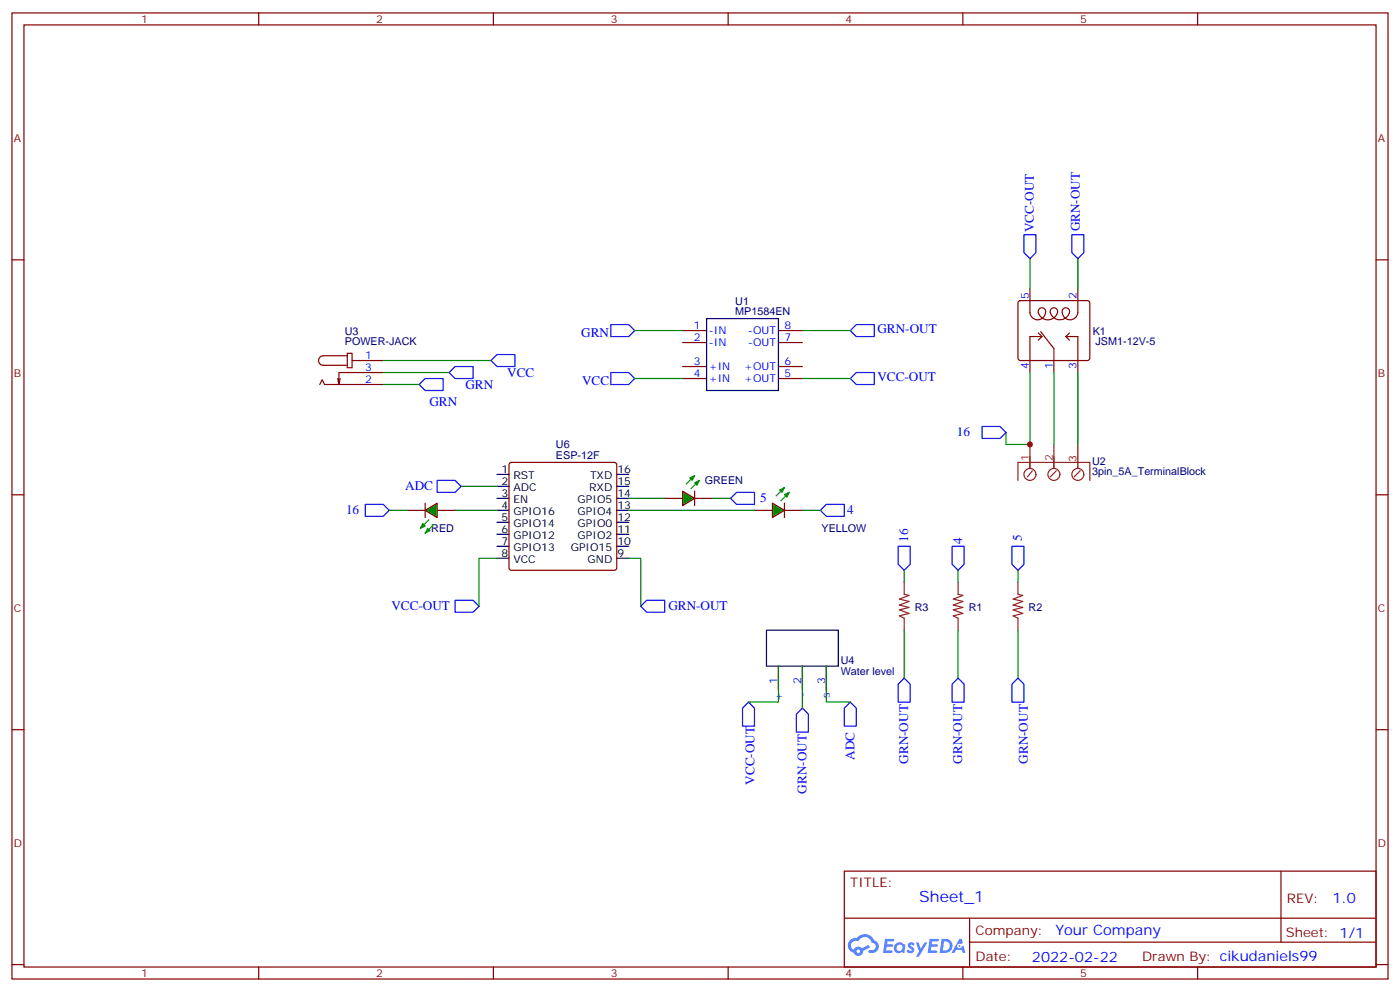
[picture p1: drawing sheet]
<svg xmlns="http://www.w3.org/2000/svg" width="412mm" height="292mm" viewBox="0 0 412 292" stroke-linecap="round" stroke-linejoin="round" font-family="sans-serif">
<g fill="none" stroke="#870000" stroke-width=".35">
<path d="M3.5 3.8h405.4v284.3h-405.4zM7.1 7.3h398.2v277.3h-398.2zM76.2 3.8v3.5M145.3 3.8v3.5M214.5 3.8v3.5M283.6 3.8v3.5M352.8 3.8v3.5M3.5 76.5h3.6M405.3 76.5h3.6M3.5 145.6h3.6M405.3 145.6h3.6M3.5 214.8h3.6"/>
<path d="M405.3 214.8h3.6M248.7 256.4h156.6v28.2h-156.6zM377.3 256.4v20.9M248.7 270.2h156.5M285.6 277.3h119.6M285.6 270.2v14.2M3.5 283.9h3.6M76.2 284.6v3.5M145.3 284.6v3.5M214.5 284.6v3.5M283.6 284.6v3.5M352.8 284.6v3.5"/>
<path d="M405.3 283.9h3.6"/>
</g>
<g fill="#5487ff">
<path d="M267.7 277.6a1.22 1.22 0 0 1 1.7 .2l-.4 .6a.47 .47 0 0 0-.3-.4 .47 .47 0 0 0-.5 .2l.1 .2a1.14 1.14 0 0 1 .8 1.8 1.14 1.14 0 0 1-1.9 0l-.2-.2 .5-.6 .7 .5a.29 .29 0 0 0 .3-.3 .29 .29 0 0 0-.2-.3 1.04 1.04 0 0 1-.6-1.7z"/>
<path d="M260.7 276.3h2.4l.3 .2-.2 .5-1.8 .1-.1 .8h1.5l.3 .4-.3 .4h-1.6l-.2 1.1h1.7l.2 .3-.2 .3-2.6 .1z"/>
<path d="M273.8 276.3h2.4l.3 .2-.1 .5-1.8 .1-.2 .8h1.6l.3 .4-.4 .4h-1.6l-.1 1.1h1.7l.2 .3-.2 .3-2.6 .1z"/>
<path d="M282.6 276.3h.7l.3 1.3-.6 .3a.69 .69 0 0 0-1 .3 .69 .69 0 0 0 .4 .9 .69 .69 0 0 0 .9-.6l.5-.2 .6 2.2h-.8l-.2-.9h-1.8l-.5 .9h-.8z"/>
<path d="M269.8 277.4h.8l.6 1.8 1.1-1.8h.9l-2.6 4.2h-.8l.9-1.5z"/>
<path d="M277.4 276.3l-.6 4.2h1.3a2.11 2.11 0 0 0 2.5-2.1 2.11 2.11 0 0 0-2.5-2.1zM278.1 277.1a1.39 1.39 0 0 1 1.7 1.4 1.39 1.39 0 0 1-1.8 1.3h-.3z"/>
<path d="M263.7 277.9a1.54 1.54 0 0 0-.1 2.2 1.54 1.54 0 0 0 2.2 .1l.6 .3 .3-2.3-.2-.3h-.4a1.49 1.49 0 0 0-2.4 0zM264 278.9a.94 .94 0 0 1 1.8 0 .94 .94 0 0 1-1.8 0z"/>
<path d="M250.4 276.7a2.18 2.18 0 0 0 1.1 3.7 1.44 1.44 0 0 0 1.6 .9 1.44 1.44 0 0 0 1.2-1.4l2-1.1-.5-.7-1.9 1a1.47 1.47 0 0 0-2.4 .4 1.39 1.39 0 0 1-.7-1.9 1.39 1.39 0 0 1 2-.5 2.12 2.12 0 0 1 2.2-1.3 2.12 2.12 0 0 1 1.9 1.7 1.14 1.14 0 0 1 1.1 1.4 1.14 1.14 0 0 1-1.7 .7 .43 .43 0 0 0-.5 .4 .43 .43 0 0 0 .4 .5 1.98 1.98 0 0 0 2.5-1.2 1.98 1.98 0 0 0-1.2-2.6 3.1 3.1 0 0 0-5.3-.6l-.9 .1zM252.3 280a.55 .55 0 0 1 1.1 0 .55 .55 0 0 1-1.1 0z"/>
<circle cx="282.6" cy="278.4" r=".26"/>
</g>
<path d="M195.8 146.7h5.3M204.6 146.7h5.3" fill="none" stroke="#870000" stroke-width=".35"/>
<path d="M201.1 144.6l3.5 2.1-3.5 2.1z" fill="#0c0" stroke="#870000" stroke-width=".35"/>
<path d="M204.6 140l-2.5 2.5M206 141.4l-2.4 2.5" fill="none" stroke="#0c0" stroke-width=".35"/>
<g fill="#0c0" stroke="#0c0" stroke-width=".35">
<path d="M204.6 142.1l1.4-.7-.7 1.4z"/>
<path d="M203.2 140.7l1.4-.7-.7 1.4z"/>
</g>
<path d="M204.6 144.6v4.2M222.2 150.2h5.3M231.1 150.2h5.3" fill="none" stroke="#870000" stroke-width=".35"/>
<path d="M227.5 148.1l3.6 2.1-3.6 2.1z" fill="#0c0" stroke="#870000" stroke-width=".35"/>
<path d="M231.1 143.5l-2.5 2.5M232.5 144.9l-2.5 2.5" fill="none" stroke="#0c0" stroke-width=".35"/>
<g fill="#0c0" stroke="#0c0" stroke-width=".35">
<path d="M231.1 145.6l1.4-.7-.7 1.4z"/>
<path d="M229.7 144.2l1.4-.7-.7 1.4z"/>
</g>
<path d="M119.9 150.2h5.3M128.8 150.2h5.3M231.1 148.1v4.2" fill="none" stroke="#870000" stroke-width=".35"/>
<path d="M282.2 171.4v3.5l1.4 .4-2.8 1 2.8 .7-2.8 1.1 2.8 .7-2.8 .7 2.8 1.1-2.8 .7 1.4 .7v3.5" fill="none" stroke="#8c2424" stroke-width=".35"/>
<path d="M125.2 150.2l3.6-2.1v4.2z" fill="#0c0" stroke="#870000" stroke-width=".35"/>
<path d="M126.3 153l-2.5 2.5M127.7 154.4l-2.5 2.5" fill="none" stroke="#0c0" stroke-width=".35"/>
<g fill="#0c0" stroke="#0c0" stroke-width=".35">
<path d="M124.5 154.1l.7 .7-1.4 .7z"/>
<path d="M125.9 155.5l.7 .7-1.4 .7z"/>
</g>
<g fill="none" stroke="#870000" stroke-width=".35">
<path d="M201.1 97.3h7M229.3 97.3h7.1M300.1 88.7l.5-.2h19.7l.5 .2 .2 .5v16.2l-.2 .5-.5 .2h-19.7l-.5-.2-.2-.5v-16.2zM303.4 84.9v7.1a2.29 2.29 0 0 0 2.8 2.1 2.29 2.29 0 0 0 1.6-3 1.14 1.14 0 0 0-1.6-.3 1.14 1.14 0 0 0-.2 1.7 2.86 2.86 0 0 0 3.2 1.6 2.86 2.86 0 0 0 2.3-2.7 1.13 1.13 0 0 0-1.6-.7 1.13 1.13 0 0 0-.3 1.8 2.87 2.87 0 0 0 3.1 1.6 2.87 2.87 0 0 0 2.3-2.7 1.1 1.1 0 0 0-1.3-.8 1.1 1.1 0 0 0-.8 1.4 2.3 2.3 0 0 0 2.3 2.1 2.3 2.3 0 0 0 2.3-2.1v-7.1M305.9 98l1 1.1M306.6 97.6l3.8 5M306.9 99.1h-3.5v10.5M306.9 99.1l-1 1M314 99.1h3.5v10.5M314 99.1l1 1M315 98l-1 1.1M94.2 113.2l.7-1.4 .7 1.4h17.3"/>
<path d="M100.2 111.4l-.4 1.8M102.3 104h1.4v4.2h-1.4zM102.3 104.7h-7.1a1.41 1.41 0 0 0-1.4 1.4 1.41 1.41 0 0 0 1.4 1.4h7.1M103.7 106.1h9.2M112.9 109.6h-13.1v3.6l-.3-1.8M201.1 100.8h7M201.1 107.9h7M201.1 111.4h7M229.3 100.8h7.1M229.3 107.9h7.1M229.3 111.4h7.1M310.4 106.1v3.5"/>
<path d="M150.2 136.3l.4-.2h30.4l.5 .2 .2 .5v30.3l-.3 .5-.4 .3h-30.4l-.5-.3-.2-.5v-30.3zM317.5 130.8v7.1M125.2 148.1v4.2M229.3 196.1v7M236.4 196.1v7M243.4 196.1v7"/>
</g>
<g fill="none" stroke="#8c2424" stroke-width=".35">
<path d="M310.4 102.6v3.5M303.4 130.8v7.1M304.1 138.6l-1.4 1.7M310.4 130.8v7.1M311.1 138.6l-1.7 1.7M318.2 138.6l-1.8 1.7M299.9 141.4v-5.3h21.1v5.3M266.3 171.4v3.5l1.5 .4-2.9 1 2.9 .7-2.9 1.1 2.9 .7-2.9 .7 2.9 1.1-2.9 .7 1.4 .7v3.5M299.9 171.4v3.5l1.4 .4-2.9 1 2.9 .7-2.9 1.1 2.9 .7-2.9 .7 2.9 1.1-2.9 .7 1.5 .7v3.5"/>
<circle cx="303.4" cy="139.6" r="1.76"/>
<circle cx="310.4" cy="139.6" r="1.76"/>
<circle cx="317.5" cy="139.6" r="1.76"/>
</g>
<g fill="none" stroke="#00f" stroke-width=".35">
<path d="M301.6 69.1h3.6v5.3l-1.8 1.7-1.8-1.7zM315.7 69.1h3.6v5.3l-1.8 1.7-1.8-1.7zM179.9 95.5h5.3l1.8 1.8-1.8 1.8h-5.3zM250.5 97.3l1.7-1.8h5.3v3.6h-5.3zM123.5 113.2l1.7-1.8h5.3v3.5h-5.3zM134.1 107.9h5.2v3.5h-5.2l-1.8-1.8zM144.6 106.1l1.8-1.7h5.3v3.5h-5.3zM179.9 109.6h5.3l1.8 1.8-1.8 1.8h-5.3zM250.5 111.4l1.7-1.8h5.3v3.6h-5.3zM289.3 125.5h5.3l1.7 1.8-1.7 1.7h-5.3zM107.6 148.4h5.3l1.8 1.8-1.8 1.8h-5.3zM128.8 141.4h5.3l1.7 1.8-1.7 1.7h-5.3z"/>
<path d="M215.2 146.7l1.8-1.8h5.2v3.5h-5.2zM241.7 150.2l1.7-1.8h5.3v3.6h-5.3zM134.1 176.7h5.2l1.8 1.7-1.8 1.8h-5.2zM188.7 178.4l1.8-1.7h5.3v3.5h-5.3zM264.6 160.8h3.5v5.3l-1.8 1.8-1.7-1.8zM280.5 160.8h3.5v5.3l-1.8 1.8-1.7-1.8zM298.1 160.8h3.5v5.3l-1.7 1.8-1.8-1.8zM266.3 199.6l1.8 1.8v5.3h-3.5v-5.3zM282.2 199.6l1.8 1.8v5.3h-3.5v-5.3zM299.9 199.6l1.7 1.8v5.3h-3.5v-5.3zM220.5 206.7l1.7 1.7v5.3h-3.5v-5.3zM236.4 208.4l1.7 1.8v5.3h-3.5v-5.3z"/>
<path d="M250.5 206.7l1.7 1.7v5.3h-3.5v-5.3z"/>
</g>
<g fill="none" stroke="#008700" stroke-width=".35">
<path d="M303.4 76.1v8.8M317.5 76.1v8.8M187 97.3h14.1M236.4 97.3h14.1M112.9 113.2h10.6M112.9 109.6h19.4M112.9 106.1h31.7M187 111.4h14.1M236.4 111.4h14.1M303.4 109.6v21.2h-7.1v-3.5M310.4 109.6v21.2M317.5 109.6v21.2"/>
<path d="M114.7 150.2h5.2M134.1 150.2h12.3M135.8 143.2h10.6M185.2 150.2h37M185.2 146.7h10.6M209.9 146.7h5.3M236.4 150.2h5.3M146.4 164.3h-5.3v14.1M185.2 164.3h3.5v14.1M266.3 167.9v3.5M282.2 167.9v3.5M299.9 167.9v3.5"/>
<path d="M229.3 196.1v10.6h-8.8M236.4 196.1v12.3M243.4 196.1v10.6h7.1M266.3 185.5v14.1M282.2 185.5v14.1M299.9 185.5v14.1"/>
</g>
<g fill="none" stroke="#000" stroke-width=".35">
<path d="M208.1 93.8h21.2v21.1h-21.2zM146.4 139.6h3.5M181.7 139.6h3.5M146.4 143.2h3.5M146.4 146.7h3.5M146.4 150.2h3.5M146.4 153.7h3.5M146.4 157.3h3.5M181.7 143.2h3.5M181.7 146.7h3.5M181.7 150.2h3.5M181.7 153.7h3.5"/>
<path d="M181.7 157.3h3.5M146.4 160.8h3.5M146.4 164.3h3.5M181.7 160.8h3.5M181.7 164.3h3.5M225.8 185.5h21.1v10.6h-21.1z"/>
</g>
<circle cx="303.4" cy="130.8" r=".88" fill="#c00"/>
<text font-size="4.6" fill="#00f" x="270.8" y="265.4">Sheet_1</text>
<g font-size="4.2" fill="#00f">
<text x="392.5" y="265.7">1.0</text>
<text x="310.9" y="275.2">Your Company</text>
<text x="304" y="283">2022-02-22</text>
</g>
<g font-size="3.9" fill="#00f">
<text x="304.6" y="68.4" transform="rotate(-90 304.6 68.4)">VCC-OUT</text>
<text x="318.1" y="68.1" transform="rotate(-90 318.1 68.1)">GRN-OUT</text>
<text x="171.2" y="99.1">GRN</text>
<text x="258.5" y="97.9">GRN-OUT</text>
<text x="149.4" y="110.8">VCC</text>
<text x="171.5" y="113.2">VCC</text>
<text x="258.5" y="112">VCC-OUT</text>
<text x="126.5" y="119.6">GRN</text>
<text x="137.1" y="114.3">GRN</text>
<text x="281.9" y="128.5">16</text>
<text x="119.4" y="144.3">ADC</text>
<text x="223.9" y="147.9">5</text>
<text x="101.9" y="151.4">16</text>
<text x="249.5" y="151.4">4</text>
<text x="267.5" y="159.4" transform="rotate(-90 267.5 159.4)">16</text>
<text x="283.4" y="160" transform="rotate(-90 283.4 160)">4</text>
<text x="301" y="159.1" transform="rotate(-90 301 159.1)">5</text>
<text x="115.3" y="179.6">VCC-OUT</text>
<text x="196.9" y="179.7">GRN-OUT</text>
<text x="251.7" y="223.6" transform="rotate(-90 251.7 223.6)">ADC</text>
<text x="267.5" y="224.8" transform="rotate(-90 267.5 224.8)">GRN-OUT</text>
<text x="283.4" y="224.8" transform="rotate(-90 283.4 224.8)">GRN-OUT</text>
<text x="302.8" y="224.8" transform="rotate(-90 302.8 224.8)">GRN-OUT</text>
<text x="222.2" y="231" transform="rotate(-90 222.2 231)">VCC-OUT</text>
<text x="237.5" y="233.6" transform="rotate(-90 237.5 233.6)">GRN-OUT</text>
</g>
<g font-size="3.9" fill="#800">
<text x="250.5" y="261">TITLE:</text>
<text x="379.1" y="265.7">REV:</text>
<text x="287.4" y="275.2">Company:</text>
<text x="378.7" y="275.8">Sheet: 1/1</text>
<text x="287.4" y="282.9">Date:</text>
<text x="336.4" y="282.9">Drawn By: cikudaniels99</text>
</g>
<g font-size="3.2" fill="#800">
<text x="41.6" y="6.8">1</text>
<text x="110.8" y="6.8">2</text>
<text x="179.9" y="6.8">3</text>
<text x="249.1" y="6.8">4</text>
<text x="318.2" y="6.8">5</text>
<text x="4.1" y="41.9">A</text>
<text x="405.9" y="41.9">A</text>
<text x="4.1" y="111.1">B</text>
<text x="405.9" y="111.1">B</text>
<text x="4.1" y="180.2">C</text>
<text x="405.9" y="180.2">C</text>
<text x="4.1" y="249.3">D</text>
<text x="405.9" y="249.3">D</text>
<text x="41.6" y="287.6">1</text>
<text x="110.8" y="287.6">2</text>
<text x="179.9" y="287.6">3</text>
<text x="249.1" y="287.6">4</text>
<text x="318.2" y="287.6">5</text>
</g>
<g font-size="3.2" fill="#000080">
<text x="216.6" y="89.7">U1</text>
<text x="216.6" y="92.6">MP1584EN</text>
<text x="101.6" y="101.4">POWER-JACK</text>
<text x="101.6" y="98.5">U3</text>
<text x="321.9" y="98.5">K1</text>
<text x="322.7" y="101.4">JSM1-12V-5</text>
<text x="163.8" y="131.9">U6</text>
<text x="163.8" y="135">ESP-12F</text>
<text x="321.7" y="136.9">U2</text>
<text x="207.6" y="142.6">GREEN</text>
<text x="321.7" y="139.9">3pin_5A_TerminalBlock</text>
<text x="127.1" y="156.7">RED</text>
<text x="242" y="156.7">YELLOW</text>
<text x="269.5" y="179.7">R3</text>
<text x="285.3" y="179.7">R1</text>
<text x="303" y="179.7">R2</text>
<text x="247.6" y="195.4">U4</text>
<text x="247.6" y="198.5">Water level</text>
</g>
<g font-size="3.2" fill="#00f">
<text x="303" y="88.1" transform="rotate(-90 303 88.1)">5</text>
<text x="317.1" y="88.1" transform="rotate(-90 317.1 88.1)">2</text>
<text x="204.4" y="96.9">1</text>
<text x="204.4" y="100.5">2</text>
<text x="208.8" y="98.4">-IN</text>
<text x="208.8" y="101.9">-IN</text>
<text x="220.4" y="101.9">-OUT</text>
<text x="220.4" y="98.4">-OUT</text>
<text x="231.1" y="100.5">7</text>
<text x="231.1" y="96.9">8</text>
<text x="107.6" y="105.8">1</text>
<text x="204.4" y="107.5">3</text>
<text x="231.1" y="107.5">6</text>
<text x="107.6" y="112.8">2</text>
<text x="107.6" y="109.3">3</text>
<text x="204.4" y="111.1">4</text>
<text x="208.8" y="108.9">+IN</text>
<text x="208.8" y="112.5">+IN</text>
<text x="219.2" y="112.5">+OUT</text>
<text x="219.2" y="108.9">+OUT</text>
<text x="231.1" y="111.1">5</text>
<text x="303" y="108.5" transform="rotate(-90 303 108.5)">4</text>
<text x="310.1" y="108.5" transform="rotate(-90 310.1 108.5)">1</text>
<text x="317.1" y="108.5" transform="rotate(-90 317.1 108.5)">3</text>
<text x="229" y="201.4" transform="rotate(-90 229 201.4)">1</text>
<text x="236" y="201.4" transform="rotate(-90 236 201.4)">2</text>
<text x="243.1" y="201.4" transform="rotate(-90 243.1 201.4)">3</text>
<text x="230.4" y="206.4" transform="rotate(-90 230.4 206.4)">+</text>
<text x="237.4" y="205.3" transform="rotate(-90 237.4 205.3)">-</text>
<text x="244.5" y="205.5" transform="rotate(-90 244.5 205.5)">s</text>
</g>
<g font-size="3.2" fill="#8d2323">
<text x="303" y="135.7" transform="rotate(-90 303 135.7)">1</text>
<text x="310.1" y="135.7" transform="rotate(-90 310.1 135.7)">2</text>
</g>
<text font-size="3.2" fill="#900" x="317.1" y="136.1" transform="rotate(-90 317.1 136.1)">3</text>
<g font-size="3.2">
<text x="147.7" y="139.3">1</text>
<text x="147.7" y="142.8">2</text>
<text x="151.2" y="141">RST</text>
<text x="173.8" y="141">TXD</text>
<text x="181.9" y="142.8">15</text>
<text x="181.9" y="139.3">16</text>
<text x="147.7" y="146.3">3</text>
<text x="147.7" y="149.9">4</text>
<text x="151.2" y="144.6">ADC</text>
<text x="151.2" y="148.1">EN</text>
<text x="170.2" y="148.1">GPIO5</text>
<text x="173.5" y="144.6">RXD</text>
<text x="181.9" y="149.9">13</text>
<text x="181.9" y="146.3">14</text>
<text x="147.7" y="153.4">5</text>
<text x="151.2" y="151.6">GPIO16</text>
<text x="151.2" y="155.2">GPIO14</text>
<text x="170.2" y="151.6">GPIO4</text>
<text x="170.2" y="155.2">GPIO0</text>
<text x="181.9" y="153.4">12</text>
<text x="147.7" y="156.9">6</text>
<text x="147.7" y="160.4">7</text>
<text x="151.2" y="158.7">GPIO12</text>
<text x="170.2" y="158.7">GPIO2</text>
<text x="181.9" y="160.4">10</text>
<text x="181.9" y="156.9">11</text>
<text x="147.7" y="164">8</text>
<text x="151.2" y="162.2">GPIO13</text>
<text x="151.2" y="165.7">VCC</text>
<text x="168.1" y="162.2">GPIO15</text>
<text x="173.1" y="165.7">GND</text>
<text x="181.9" y="164">9</text>
</g>
</svg>
